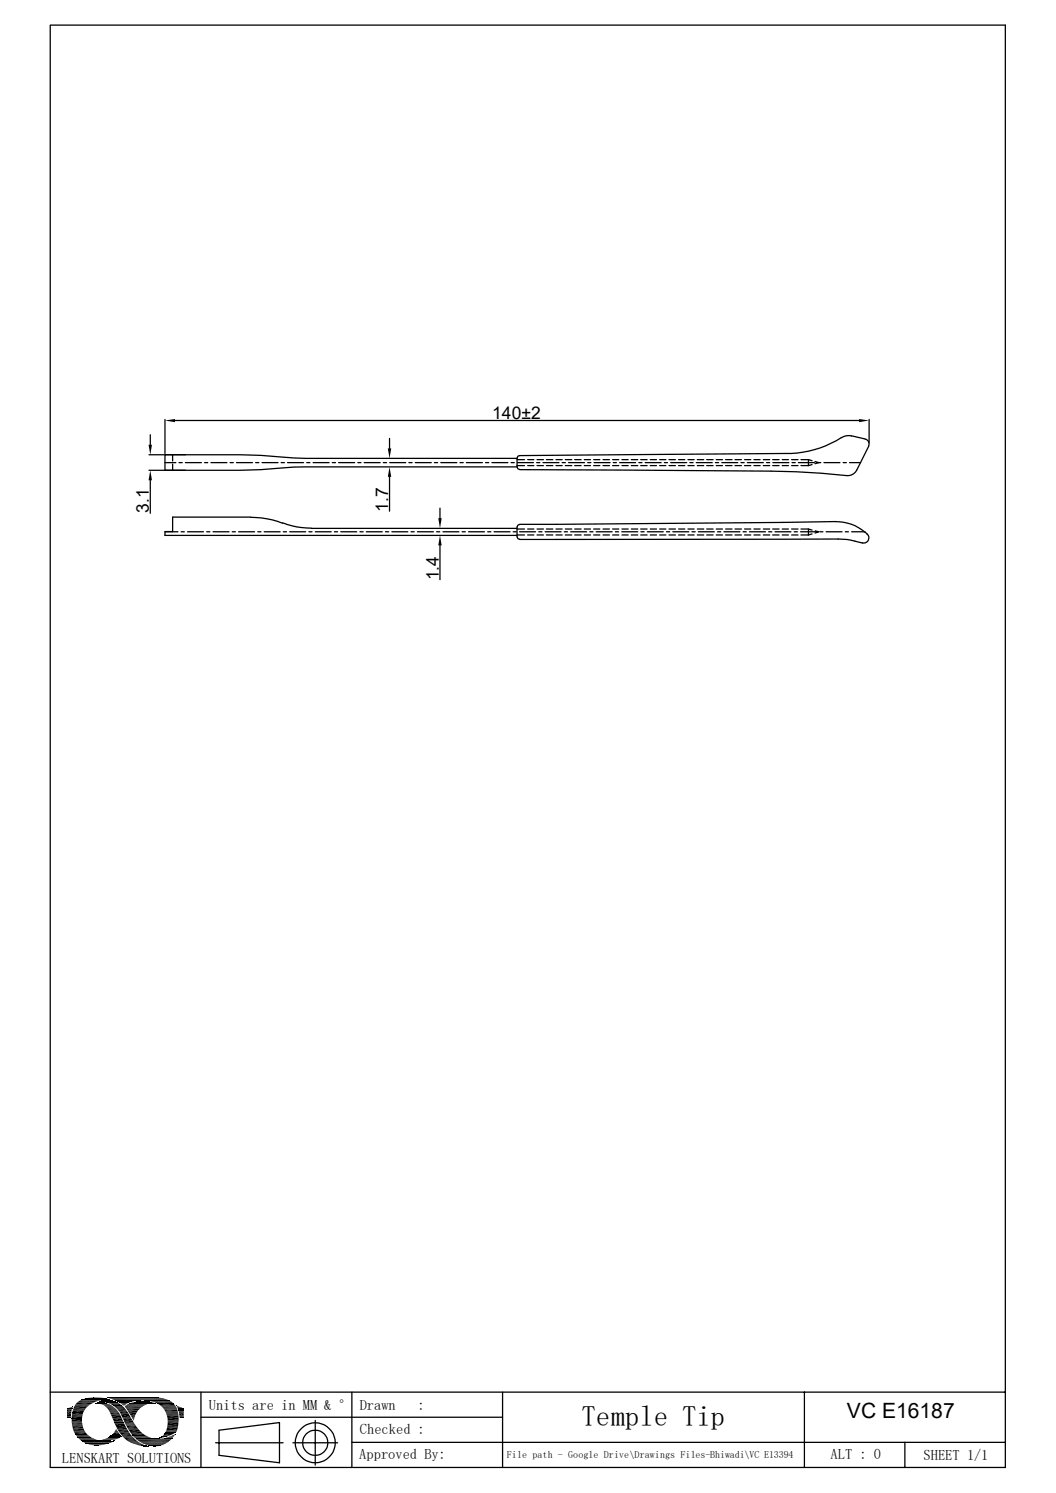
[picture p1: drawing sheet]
<svg xmlns="http://www.w3.org/2000/svg" width="210mm" height="297mm" viewBox="0 0 210 297" stroke-linecap="round" stroke-linejoin="round" font-family="sans-serif">
<g fill="none" stroke="#000" stroke-width=".25">
<path d="M10 5h189.9v286.9h-189.9zM29.6 90.5h7.3M29.6 93.6h7.3M29.9 86.5v2M29.9 95.5v6.6M32.8 92h2.2M32.8 83.4v6.8M34.3 90.5v1.2M34.3 92.3v1.3M34.8 83.7h136.1M35.6 92h.6M36.9 92h3.1"/>
<path d="M40.7 92h.6M42 92h3.1M45.8 92h.6M47 92h3.2M50.8 92h.7M52.1 92h3.2M55.9 92h.7M57.2 92h3.2M61 92h.6M62.3 92h3.1M66.1 92h.6M67.4 92h3.1"/>
<path d="M71.2 92h.6M72.4 92h3.2M76.2 92h.7M77.5 87.2v2M77.5 94.9v6.8M77.5 92h3.2M81.3 92h.7M82.6 92h3.2M86.4 92h.6M87.7 92h3.1M91.5 92h.6M92.8 92h3.1"/>
<path d="M96.6 92h.6M97.8 92h3.2M101.6 92h.7M102.8 92.6h1.5M102.8 91.1v1.8M102.8 91.2h-42.1l-8.8-.6-4.2-.1h-14.9v3.1h14.9l13-.7h42.1M102.8 91.4h1.5M102.9 92.9a.44 .44 0 0 0 .4 .5M102.9 92h3.2M104.9 91.4h1.3M104.9 92.6h1.3M106.7 92h.7"/>
<path d="M106.8 92.6h1.3M106.8 91.4h1.3M108 92h3.2M108.7 92.6h1.2M108.7 91.4h1.2M110.6 91.4h1.2M110.6 92.6h1.2M111.8 92h.6M112.4 92.6h1.3M112.4 91.4h1.3M113.1 92h3.1M114.3 91.4h1.3"/>
<path d="M114.3 92.6h1.3M116.2 91.4h1.2M116.2 92.6h1.2M116.9 92h.6M118.1 92.6h1.2M118.1 91.4h1.2M118.2 92h3.1M119.9 91.4h1.3M119.9 92.6h1.3M121.8 91.4h1.3M121.8 92.6h1.3M122 92h.6"/>
<path d="M123.2 92h3.2M123.7 92.6h1.2M123.7 91.4h1.2M125.6 91.4h1.2M125.6 92.6h1.2M127 92h.7M127.4 92.6h1.3M127.4 91.4h1.3M128.3 92h3.2M129.3 92.6h1.3M129.3 91.4h1.3M131.2 91.4h1.2"/>
<path d="M131.2 92.6h1.2M132.1 92h.7M133.1 92.6h1.2M133.1 91.4h1.2M133.4 92h3.2M135 92.6h1.2M135 91.4h1.2M136.8 91.4h1.2M136.8 92.6h1.2M137.2 92h.6M138.5 92h3.1M138.7 92.6h1.3"/>
<path d="M138.7 91.4h1.3M140.5 92.6h1.3M140.5 91.4h1.3M142.3 92h.6M142.5 91.4h1.2M142.5 92.6h1.2M143.6 92h3.1M144.3 92.6h1.3M144.3 91.4h1.3M146.2 91.4h1.2M146.2 92.6h1.2M147.4 92h.6"/>
<path d="M148.1 91.4h1.2M148.1 92.6h1.2M148.6 92h3.2M149.9 92.6h1.3M149.9 91.4h1.3M151.8 91.4h1.3M151.8 92.6h1.3M152.4 92h.7M153.7 92.6h1.2M153.7 91.4h1.2M153.7 92h3.2M155.6 92.6h1.2"/>
<path d="M155.6 91.4h1.2M157.4 91.4h1.3M157.4 92.6h1.3M157.5 92h.7M158.8 92h3.2M159.3 92.6h1.5M159.3 91.4h1.5M161.5 91.7l-.7-.3v1.2M161.5 92.4l-.7 .2M162.1 91.8l.7 .2-.7 .2M162.6 92h.6M163.9 92h3.1"/>
<path d="M167.7 92h.6M169 92h2.2M169.3 86.7h-.6l-.7 .1a26.6 26.6 0 0 1-8.3 3.2l-2.3 .2-54.1 .4a.44 .44 0 0 0-.4 .5M169.3 86.7l2.8 .7a.97 .97 0 0 1 .7 1.4l-2.4 4.7a2.01 2.01 0 0 1-2 1.1l-5-.5-10.1-.4-50-.3M172.8 83.4v4.7M32.8 105.8h2.6M36 105.8h.7M37.3 105.8h3.2M41.1 105.8h.6M42.4 105.8h3.2M46.2 105.8h.6M47.5 105.8h3.1"/>
<path d="M49.9 102.9h-15.6v2.8h-1.5v.8h70M49.9 102.9l3.2 .3 3.1 .9M51.3 105.8h.6M52.5 105.8h3.2M56.2 104l2.8 .8 2.9 .3M56.3 105.8h.7M57.6 105.8h3.2M61.4 105.8h.7M61.9 105.1h40.9M62.7 105.8h3.2M66.5 105.8h.6M67.8 105.8h3.2"/>
<path d="M71.6 105.8h.6M72.9 105.8h3.1M76.7 105.8h.6M77.9 105.8h3.2M81.7 105.8h.7M83 105.8h3.2M86.8 105.8h.7M87.5 101.1v2M87.5 108.5v6.8M88.1 105.8h3.2M91.9 105.8h.6M93.2 105.8h3.2"/>
<path d="M97 105.8h.6M98.3 105.8h3.1M102.1 105.8h.6M102.8 104.8v2M102.8 106.4h1.5M102.8 105.2h1.5M102.9 106.8a.44 .44 0 0 0 .4 .5l63.4-.1M103.3 105.8h3.2M103.3 104.4a.44 .44 0 0 0-.4 .4M104.9 106.4h1.3M104.9 105.2h1.3M106.8 106.4h1.3"/>
<path d="M106.8 105.2h1.3M107.1 105.8h.7M108.4 105.8h3.2M108.7 106.4h1.2M108.7 105.2h1.2M110.6 106.4h1.2M110.6 105.2h1.2M112.2 105.8h.7M112.4 106.4h1.3M112.4 105.2h1.3M113.5 105.8h3.2M114.3 106.4h1.3"/>
<path d="M114.3 105.2h1.3M116.2 106.4h1.2M116.2 105.2h1.2M117.3 105.8h.6M118.1 106.4h1.2M118.1 105.2h1.2M118.6 105.8h3.2M119.9 106.4h1.3M119.9 105.2h1.3M121.8 106.4h1.3M121.8 105.2h1.3M122.4 105.8h.6"/>
<path d="M123.7 105.8h3.1M123.7 106.4h1.2M123.7 105.2h1.2M125.6 106.4h1.2M125.6 105.2h1.2M127.4 106.4h1.3M127.4 105.2h1.3M127.5 105.8h.6M128.7 105.8h3.2M129.3 106.4h1.3M129.3 105.2h1.3M131.2 106.4h1.2"/>
<path d="M131.2 105.2h1.2M132.5 105.8h.7M133.1 106.4h1.2M133.1 105.2h1.2M133.8 105.8h3.2M135 106.4h1.2M135 105.2h1.2M136.8 106.4h1.2M136.8 105.2h1.2M137.6 105.8h.7M138.7 106.4h1.3M138.7 105.2h1.3"/>
<path d="M138.9 105.8h3.2M140.5 106.4h1.3M140.5 105.2h1.3M142.5 106.4h1.2M142.5 105.2h1.2M142.7 105.8h.6M144 105.8h3.2M144.3 106.4h1.3M144.3 105.2h1.3M146.2 106.4h1.2M146.2 105.2h1.2M147.8 105.8h.6"/>
<path d="M148.1 106.4h1.2M148.1 105.2h1.2M149.1 105.8h3.1M149.9 106.4h1.3M149.9 105.2h1.3M151.8 106.4h1.3M151.8 105.2h1.3M152.9 105.8h.6M153.7 106.4h1.2M153.7 105.2h1.2M154.1 105.8h3.2M155.6 106.4h1.2"/>
<path d="M155.6 105.2h1.2M157.4 106.4h1.3M157.4 105.2h1.3M157.9 105.8h.7M159.2 105.8h3.2M159.3 106.4h1.5M159.3 105.2h1.5M161.5 105.5l-.7-.3v1.2M161.5 106.2l-.7 .2M162.1 105.6l.7 .2-.7 .2M163 105.8h.7M164.3 105.8h3.2"/>
<path d="M166.1 103.8a9.1 9.1 0 0 1 6.4 2.4M166.1 103.8l-62.8 .5M166.7 107.2l2.5 .2 2.3 .6M168.1 105.8h.6M169.4 105.8h2.6M172.4 106.3a1 1 0 0 1 .3 1.2 1 1 0 0 1-1.2 .5M10 276.9h189.9M14.7 279.7h2.9M40 276.9v15M70 276.9v15M99.9 276.9v15M160 276.9v15"/>
<path d="M14.3 281.5h2.1M14.3 283.3h2.1M14.7 284.9h2.4M15 285.5h2.6M24.6 286.1h2.2M24.9 280.1h3.2M25.1 283.8h2.1M25.3 284h2.1M26.1 285.4h2.7M27.2 286.5h6.8M33.1 281.3h2.4M33.4 282.7h2.1"/>
<path d="M40 281.9h59.9M42.9 287h13.4M43.6 284.5l12-1.5v8l-12-1.5zM58.3 287h8.8M62.7 282.6v8.9M70 286.9h129.9M180 286.9v5"/>
<circle cx="62.7" cy="287" r="2.51"/>
<circle cx="62.7" cy="287" r="4"/>
</g>
<g fill="#000">
<path d="M29.5 88.5h.7l-.3 2zM29.9 93.6l.3 1.9h-.7zM32.8 83.7l2-.3v.6zM77.1 89.2h.7l-.3 2zM77.5 92.9l.3 2h-.7zM170.9 83.4l1.9 .3-1.9 .3zM87.2 103.1h.6l-.3 2zM87.5 106.5l.3 2h-.6zM14.3 279.9h.1zM13.8 280l.5-.1 .1 .1zM14.3 279.9h.1v.1zM18.3 278h1.6z"/>
<path d="M18.7 278h1.2zM19.1 279.1h1.9zM19.2 279.1h1.8zM19.2 279.1h1.7zM19.4 279.1h1.5zM19.5 279.1h1zM19.4 279.1h1.2zM19.5 279.1h1.1zM19.6 279.1h.9zM19.6 279.2l1.9 .1zM19.7 278.8h.2zM19.6 279.1h.8z"/>
<path d="M19.8 279.1h.6zM20 279.3l1.7 .1zM19.8 279.1h.4zM20.1 279l.1 .1zM20.1 279h.1zM20.2 279.4h1.6zM20.4 279.4l1.7 .2h-1.4zM20.4 279.4h1.4l.3 .2zM20.5 278.7h1.8zM20.5 278.7h1.7zM20.6 278.6l1.6 .1zM20.7 279.6l1.7 .1h-1.5z"/>
<path d="M20.7 279.6h1.4l.3 .1zM20.6 278.6h1.4zM20.9 278.6h1.1zM20.9 279.7l1.6 .1zM21 279.8l1.7 .2h-1.4zM21 279.8h1.5l.2 .2zM21.2 278.6h.3zM20.9 278.6h.8zM21.2 278.6h.5zM21.5 278.4h.3zM21.8 279.2h1.9zM22.4 279.6h1.9z"/>
<path d="M22.5 279.6h1.8zM22.5 279.6l1.8 .1zM22.6 279.7l2 .2h-1.7zM22.6 279.7h1.7l.3 .2zM22.9 279.9l1.9 .2h-1.7zM22.9 279.9h1.7l.2 .2zM23.7 279l1.9 .1zM23.8 279.1h1.8zM23.8 279.1h1.6zM24 279.1h1.4zM24 279.1l1.3 .1zM24 279.2l1 .2h-.7z"/>
<path d="M24 279.2h1.3l-.3 .2zM24.3 279.4l.6 .1zM24.3 279.4h.7zM24.4 279.5l.3 .1zM24.4 279.5h.5zM24.6 279.6v.1zM24.6 279.6h.1zM27.5 278.8h2zM27.5 278.8h1.9zM28.2 278.8h1.2zM28.2 278.8h.7zM30.4 279.2h.4z"/>
<path d="M30.4 279.2h.5zM30.7 279.2h.2zM30.9 278h.2zM35.1 279.7h.2zM35.1 279.7l.5 .1zM35.2 279.8l.8 .2h-.7zM35.2 279.8l.8 .2zM35.3 280l1 .1h-1zM35.3 280h.7l.3 .1zM13.3 280.2h1.1zM13.3 280.2l1 .1zM13.3 280.3l1 .1h-1z"/>
<path d="M13.3 280.3h1v.1zM13.3 280.4l.9 .4h-.9zM13.3 280.4h1l-.1 .4zM13.3 280.8h.9zM13.3 280.8l.8 .5h-.8zM13.3 280.8h.9l-.1 .5zM13.3 281.3l.8 .4h-.8zM13.3 281.3h.8v.4zM13.3 281.7h.8zM13.3 281.7l.8 .2h-.8zM13.3 281.7h.8v.2zM13.3 281.9h.8z"/>
<path d="M13.3 281.9l.8 .1zM13.4 280.2h1zM13.7 280.1l.7 .1zM13.7 280.1h.7zM13.8 280h.6zM14.3 282.3l2 .4h-2zM14.3 282.3h2v.4zM18.3 287.4l1.9 .1zM18.3 287.4h1.9zM18.4 287.5h1.1zM18.4 287.5h1.8zM18.9 287.5h.6z"/>
<path d="M19.1 287.5h.4zM20.4 286.4l1.9 .1zM20.4 286.4h2zM20.6 286.5h1.5zM20.6 286.5h1.7zM20.7 286.5h1.1zM20.7 286.5h1.4zM21 286.5h.6zM21 286.5h.8zM21.3 280l1.7 .2h-1.6zM21.3 280h1.4l.3 .2zM21.3 286.5h.3z"/>
<path d="M21.4 286.5h.2zM21.4 280.2l1.8 .3h-1.6zM21.4 280.2h1.6l.2 .3zM21.6 280.5h1.6zM21.6 280.5l1.8 .2h-1.7zM21.6 280.5h1.6l.2 .2zM21.7 280.7l1.8 .1h-1.7zM21.7 280.7h1.7l.1 .1zM21.8 280.8l1.8 .2h-1.7zM21.8 280.8h1.7l.1 .2zM21.9 281l1.8 .1zM21.9 281.1l1.9 .2h-1.8z"/>
<path d="M21.9 281.1h1.8l.1 .2zM21.5 286.7h1.1zM21.9 286.7h.7zM22 281.3l1.8 .1zM22 286.7h.6zM22.1 281.4l1.9 .3h-1.8zM22.1 281.4h1.7l.2 .3zM22.1 285.6l1.9 .1zM22.1 285.6h1.9zM22.2 281.7l2 .5h-1.8zM22.2 281.7h1.8l.2 .5zM22.2 285.5l1.8 .1z"/>
<path d="M22.2 285.5h1.7zM22.2 286.7h.5zM22.3 286.7h.4zM22.4 286.7h.3zM22.4 282.2l2.1 .5h-1.9zM22.4 282.2h1.8l.3 .5zM22.4 285.3h1.4zM22.4 285.3l1.5 .2h-1.7zM22.4 285.3h1.4l.1 .2zM22.6 286.6h.2zM22.6 282.7l1.9 .1zM22.7 282.8l1.9 .1z"/>
<path d="M22.7 282.9l1.9 .1zM22.7 285l1.1 .3h-1.4zM22.7 285h.9l.2 .3zM22.7 283h1.9zM22.7 284.9l.9 .1zM22.8 283l1.9 .2h-1.9zM22.8 283h1.8l.1 .2zM22.8 283.2l2.3 .9h-1.9zM22.8 283.2h1.9l.4 .9zM22.9 284.7l.6 .2h-.8zM22.9 284.7h.5l.1 .2zM22.6 286.6h.3z"/>
<path d="M22.9 284.6l.5 .1h-.5zM22.9 284.6l.5 .1zM23 284.4h.2zM23 284.4l.3 .2h-.4zM23 284.4l.3 .2zM23.1 284.4h.1zM23.1 280.1l1.8 .2h-1.5zM23.1 280.1h1.7l.1 .2zM23.4 280.3l1.8 .4h-1.6zM23.4 280.3h1.5l.3 .4zM23.6 280.7l1.7 .1zM23.7 280.8l1.9 .4h-1.6z"/>
<path d="M23.7 280.8h1.6l.3 .4zM24 281.2l1.6 .1zM24 281.3l2 .7h-1.7zM24 281.3h1.6l.4 .7zM24.3 282l1.8 .2h-1.7zM24.3 282h1.7l.1 .2zM24.4 282.2l2 .5h-1.7zM24.4 282.2h1.7l.3 .5zM24.7 282.7l1.9 .3h-1.8zM24.7 282.7h1.7l.2 .3zM24.8 283l1.9 .2h-1.8zM24.8 283h1.8l.1 .2z"/>
<path d="M24.9 283.2h1.8zM24.9 283.2l1.9 .1zM24.9 283.3h1.9zM25 283.3l1.9 .1zM25 283.4l2 .1h-1.9zM25 283.4h1.9l.1 .1zM25.1 283.5l1.9 .1zM25.4 280.6l2 .1zM25.4 280.7l1.7 .4h-1.4zM25.4 280.7h2l-.3 .4zM25.5 284.4l2.5 .5h-2.1zM25.5 284.4h2.1l.4 .5z"/>
<path d="M25.7 281.1l1.2 .4h-.9zM25.7 281.1h1.4l-.2 .4zM25.8 286.9l2 .1h-1.7zM25.8 286.9h1.7l.3 .1zM26 281.5l.9 .1zM26 281.6l.8 .3h-.6zM26 281.6h.9l-.1 .3zM26.1 287l2 .2h-1.5zM26.1 287h1.7l.3 .2zM26.2 281.9l.5 .2h-.4zM26.2 281.9h.6l-.1 .2zM26.3 282.1l.4 .1h-.3z"/>
<path d="M26.3 282.1h.4v.1zM26.4 282.2l.2 .3zM26.4 282.2h.3l-.1 .3zM26.5 282.5l.1 .1zM26.6 287.2l1.7 .1zM26.8 287.3l1.9 .2h-1.2zM26.8 287.3h1.5l.4 .2zM27.5 287.5h1.3zM27.6 287.5l1.4 .1zM28 287.6h1.1zM28.1 287.6l1.1 .1zM28.2 287.7h1.1z"/>
<path d="M28.5 287.7h.9zM28.6 287.7h.9zM29 287.7h.5zM29.2 287.7h.3zM29.3 287.7h.2zM29.6 287.5l2 .2zM30.2 287.7h1.3zM30.2 287.7h1.4zM30.4 287.7h.9zM30.4 287.7h1.1zM30.5 287.7h.5zM30.5 287.7h.8z"/>
<path d="M30.7 287.7h.3zM31.8 286h.2zM31.8 286h.1zM31.8 286h.4zM31.9 286h.4zM32.1 285.8h.8zM32.1 285.8h.9zM31.9 286l.2-.2 .2 .2zM32.1 285.8h.8l-.6 .2zM32.1 285.8h1zM32.2 285.8h.9zM32.3 286.2h1.9z"/>
<path d="M32.2 285.8l.2-.2 .7 .2zM32.4 285.6h1.3l-.6 .2zM32.5 285.5l1.2 .1zM32.5 285.5h1.3zM32.6 286.1h1.6zM32.7 285.2l1.1 .3h-1.3zM32.7 285.2h1.8l-.7 .3zM32.7 286.1h1.5zM32.7 285.2h1.8zM32.8 285l2 .1zM32.8 285.1l1.7 .1h-1.8zM32.8 285.1h2l-.3 .1z"/>
<path d="M32.8 286.1h1.5zM33.1 286h1.3zM33.2 281.6l2.3 .5h-2.2zM33.2 281.6h2.3v.5zM33.2 284l2 .5h-2.1zM33.2 284h2.1l-.1 .5zM33.2 286h1.2zM33.4 283l2 .5h-2.1zM33.4 283h2.1l-.1 .5zM33.4 285.9h1zM33.6 285.8h.9zM33.7 285.8h.8z"/>
<path d="M33.9 285.7h.6zM34.1 285.7h.5zM34.1 285.7l.3-.2 .2 .2zM34.4 285.5h.3l-.1 .2zM34.4 285.5l.3-.1v.1zM34.7 285.4v.1zM35.3 280.1l1.1 .1zM35.3 280.2h1.2zM35.3 280.2l1.2 .1zM35.4 280.3l1.1 .1h-1.1zM35.4 280.3h1.1v.1zM35.4 280.4h1.1z"/>
<path d="M35.5 280.4l1 .2h-1zM35.5 280.4h1v.2zM35.5 280.6h1zM35.5 280.6l1 .1zM35.6 280.7l.9 .1zM35.6 280.8l.9 .3h-.9zM35.6 280.8h.9v.3zM35.6 281.1h.9zM35.6 281.1l.9 .5h-.8zM35.6 281.1h.9v.5zM35.7 281.6l.8 .2h-.8zM35.7 281.6h.8v.2z"/>
<path d="M35.7 281.8l.8 .2h-.8zM35.7 281.8h.8v.2zM35.7 282h.8zM35.7 282l.8 .1zM35.8 282.1h.7zM35.9 282.1h.6zM36 282.1h.5zM36.4 282.1h.1z"/>
</g>
<g fill="none" stroke="#000" stroke-width=".2">
<path d="M14.7 279.9h2.6M15 279.4h3M15.3 279h3.5M15.7 278.7h3.9M15.9 278.6h4M16 278.6h4.2M16 278.5h4.4M16.2 278.5h4.3M16.4 278.4h5.4M16.5 278.3h5.1M16.7 278.3h4.7M16.9 278.2h4.3"/>
<path d="M17.1 278.2h3.9M17.5 278.1h3M17.6 278.1h2.9M19 279.2h2.1M19.1 279.2h2.2M19.7 278.8h3.2M19.8 278.8h2.9M19.9 278.7h2.7M20.2 278.7h2.2M20.3 278.9h2.7M20.6 279h2.7M21.3 279h2"/>
<path d="M21.3 279.1h2.4M21.3 278h10.3M21.4 278.1h10.5M21.5 278.1h11M21.8 278h7.4M21.8 278.2h10.8M21.8 278.4h-5.6M22 278.3h10.9M22.2 278.3h10.8M22.3 278.4h10.9M22.5 278.4h10.8M22.6 278.5h11"/>
<path d="M22.8 278.6h5.1M22.9 278.6h4.4M23 278.7h4.2M23.2 278.8h3.3M23.5 278.9h2.7M23.5 278.9h2.5M23.7 279h2.1M24.8 279.8h3.7M24.8 279.8h3.5M24.8 279.9h3.4M24.9 279.7h3.8M25 279.6h3.7"/>
<path d="M25.1 279.5h4M25.4 279.4h3.8M25.4 279.3h4.2M25.7 279.2h4.2M26 279.1h4.8M26.2 279h4.4M26.2 279h4.2M26.6 278.9h3.5M26.8 278.9h3.1M27.1 278.8h2.6M28.7 278.6h5M29.3 278.6h4.4"/>
<path d="M29.4 278.7h4.5M30.1 278.8h4M30.4 278.9h3.8M30.7 279h3.7M30.8 279.2h-5M31 279.1h3.5M31.2 279.2h3.3M31.9 279.7h3M32.1 279.8h2.9M14.3 282.3h2M14.3 282.8h2M14.3 283h2"/>
<path d="M14.3 283.1h2M14.3 283.5h2.1M14.4 281h2.2M14.5 280.5h2.3M14.5 284.2h2.1M14.6 284.7h2.3M15 285.3h2.3M15.3 285.8h2.7M15.4 285.9h2.6M15.4 285.9h2.8M15.5 286h2.8M15.6 286.1h3"/>
<path d="M15.7 286.3h3.3M15.9 286.4h3.1M15.9 286.4h3.6M16 286.6h3.9M16.2 286.6h3.7M16.2 286.6h4.2M16.3 286.7h5.2M16.3 286.8h6.3M16.6 286.9h5.8M16.6 286.9h5.7M16.7 287h5.5M16.9 287h5"/>
<path d="M17 287.1h4.8M17.1 287.1h4.6M17.1 287.2h4.5M17.4 287.3h4M17.7 287.3h3.2M17.9 287.4h2.8M20.5 286.3h2.6M20.7 286.2h2.8M21.1 286.2h2.5M21.2 286.1h2.6M21.5 285.9h2.5M21.5 286h2.3"/>
<path d="M21.8 285.8h2.3M21.9 285.7h2.2M22 285.7h2M22 285.6h2M22.9 286.4h-2.7M24.1 285.8h-2.3M25.1 280.2h2.7M25.4 280.6h2M25.4 286.8h2.1M26.1 285.2h2.4M26.3 285.5h2.5M26.3 285.5h2.6"/>
<path d="M26.4 285.6h2.7M26.5 285.7h2.8M26.5 285.8h3.1M26.7 285.9h3.1M26.8 286h3.3M26.8 286.1h3.7M27 286.2h4.1M27.1 286.2l7.1 .1M27.1 286.3h7M27.6 286.7h6.1M27.8 286.9h5.7M27.9 286.9h5.5"/>
<path d="M28 287h5.3M28.2 287.1h5M28.5 287.2h4.4M28.8 287.3h3.9M29 287.5h3.4M29.5 287.5h2.6M29.6 287.6h2.4M31.7 286.2h2.5M32.4 280.1h2.7M32.5 280.2h2.7M32.6 280.3h2.6M32.6 280.4h2.6"/>
<path d="M32.7 280.5h2.6M32.8 285h2.1M32.9 285h2.1M32.9 280.9h2.5M32.9 284.9h2.2M32.9 284.9h2.1M32.9 284.8h2.2M33 284.7h2.1M33 284.6h2.2M33.1 284.5h2.1M33.1 284.6h2.1M33.1 281.5h2.4"/>
<path d="M33.2 283.9h2.2M33.4 282.5h2.1"/>
</g>
<g fill="none" stroke="#000" stroke-width=".21">
<path d="M14.9 279.5h3M15.5 278.8h3.9M32.2 279.9h2.9M14.3 281.7h2.1M14.5 280.4h2.5M15.2 285.7h2.7M24 285.4h2.1M24.4 285.9h2.1M24.9 286.4h2.1M25.1 286.6h2.2M25.4 284.2h2.2M33 281.1h2.4"/>
<path d="M33.4 282.9h2.1"/>
</g>
<path d="M15.1 279.2h3.5M21.9 279.4h2.3M31.4 279.4h3.4M14.4 284h2.2M14.6 280.1h2.7M23.2 284.2h2.1M25.9 285h2.5M33.3 283.7h2.1" fill="none" stroke="#000" stroke-width=".34"/>
<path d="M14.4 283.7h2.1M14.8 285.2h2.5M23.4 284.5h2.1M23.6 284.8h2.1M23.8 285.1h2.1M24.2 285.6h2.1M25.2 280.4h2.6M32.7 280.6h2.6" fill="none" stroke="#000" stroke-width=".3"/>
<path d="M14.3 282.1h2M14.4 280.8h2.4M33.3 282.3h2.2" fill="none" stroke="#000" stroke-width=".42"/>
<path d="M14.3 281.2h2.3M14.5 284.5h2.3" fill="none" stroke="#000" stroke-width=".38"/>
<text font-size="5.7" x="115.6" y="283.6">Temple Tip</text>
<text font-size="4.2" x="168.4" y="282.1">VC E16187</text>
<g font-size="3.5">
<text x="97.9" y="83.4">140±2</text>
<text x="77.2" y="101.8" transform="rotate(-90 77.2 101.8)">1.7</text>
<text x="29.6" y="102" transform="rotate(-90 29.6 102)">3.1</text>
<text x="87.2" y="115.4" transform="rotate(-90 87.2 115.4)">1.4</text>
</g>
<g font-size="2.9">
<text x="41.5" y="280.6">Units are in MM &amp; °</text>
<text x="71.5" y="280.6">Drawn</text>
<text x="83" y="280.6">:</text>
<text x="71.6" y="285.2">Checked :</text>
<text x="12.3" y="291.1">LENSKART SOLUTIONS</text>
<text x="71.5" y="290.1">Approved By:</text>
<text x="165.2" y="290.3">ALT : 0</text>
<text x="183.7" y="290.4">SHEET 1/1</text>
</g>
<text font-size="2" x="100.8" y="290">File path - Google Drive\Drawings Files-Bhiwadi\VC E13394</text>
</svg>
